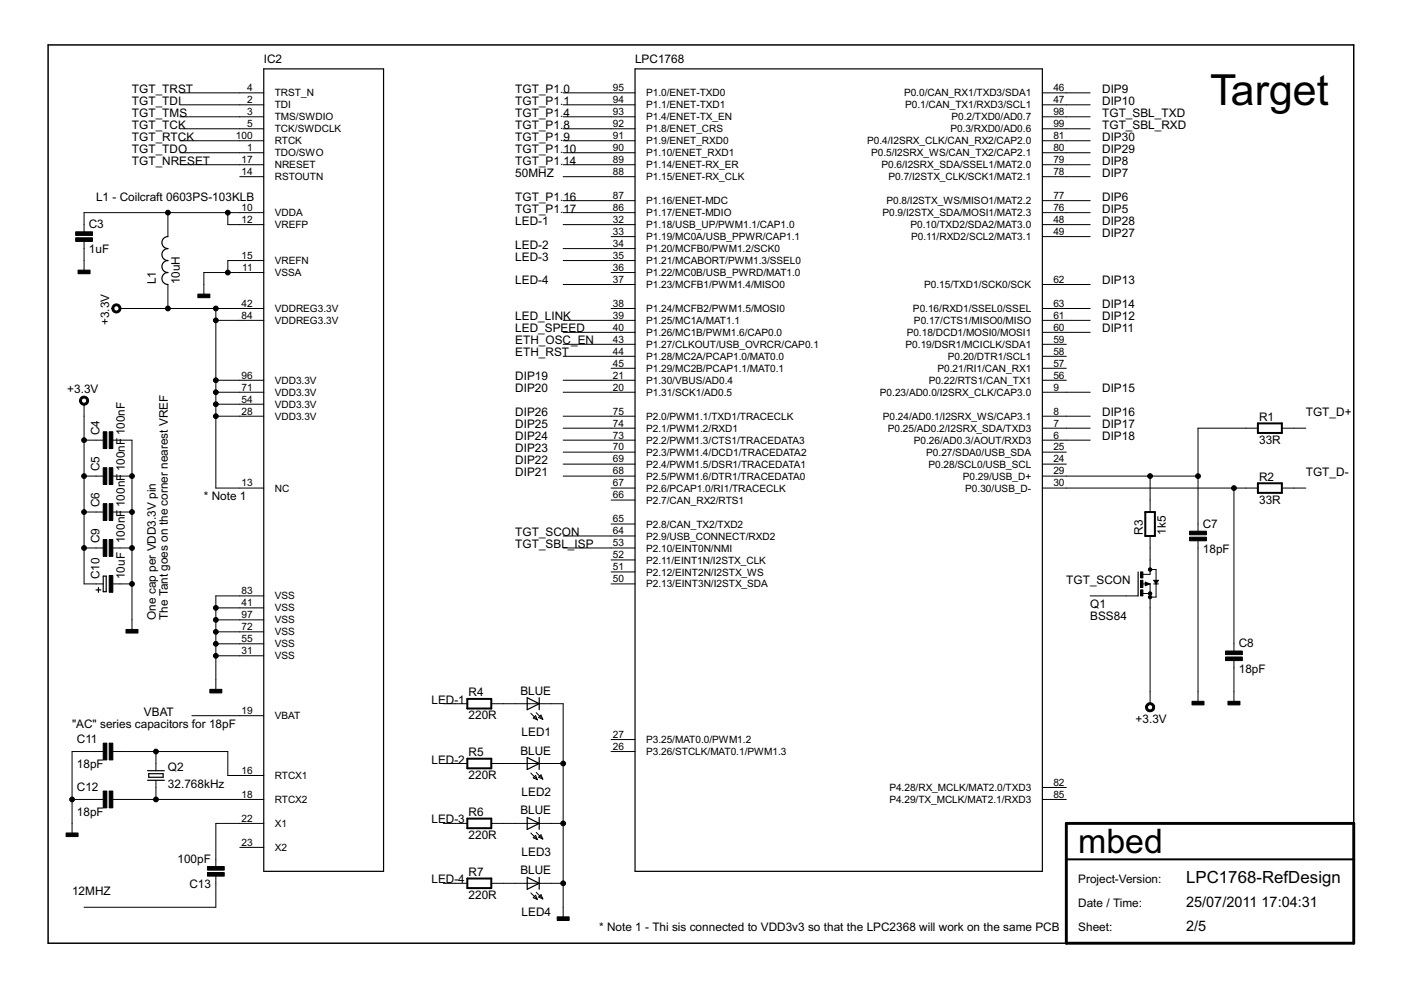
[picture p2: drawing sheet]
<svg xmlns="http://www.w3.org/2000/svg" width="297mm" height="210mm" viewBox="0 0 297 210" stroke-linecap="round" stroke-linejoin="round" font-family="sans-serif">
<path d="M10.2 9.5h276.8zM287 9.5v165.1zM10.2 9.5v190.5zM10.2 200h215.9z" fill="#000" stroke="#000" stroke-width=".32"/>
<path d="M226.1 174.6h60.9zM287 174.6v7.6zM226.1 182.2v17.8zM226.1 174.6v7.6zM287 182.2v17.8zM226.1 200h60.9z" fill="#000" stroke="#000" stroke-width=".61"/>
<g fill="#000" stroke="#000" stroke-width=".42">
<path d="M266.7 89.8h5.1zM266.7 89.8v2zM271.8 89.8v2zM266.7 91.8h5.1zM242.8 108.6v5zM242.8 108.6h2.1zM244.9 108.6v5zM242.8 113.6h2.1zM266.7 102.5h5.1zM266.7 102.5v2zM271.8 102.5v2zM266.7 104.5h5.1z"/>
<path d="M99.1 148.2h5.1zM99.1 148.2v2zM104.2 148.2v2zM99.1 150.2h5.1zM99.1 160.9h5.1zM99.1 160.9v2zM99.1 173.6h5.1zM99.1 173.6v2zM104.2 160.9v2zM99.1 162.9h5.1zM104.2 173.6v2zM99.1 175.6h5.1z"/>
<path d="M99.1 186.3h5.1zM99.1 186.3v2zM104.2 186.3v2zM99.1 188.3h5.1zM226.1 182.2h60.9z"/>
</g>
<g fill="#000" stroke="#000" stroke-width=".21">
<path d="M50.8 19.7h5.1zM38.1 19.7h12.7zM129.6 19.7h5zM119.4 19.7h10.2zM221 19.7h5.1zM226.1 19.7h5zM50.8 22.2h5.1zM50.8 24.8h5.1zM50.8 27.3h5.1zM50.8 29.8h5.1zM50.8 32.4h5.1zM50.8 37.5h5.1z"/>
<path d="M50.8 34.9h5.1zM38.1 22.2h12.7zM38.1 24.8h12.7zM38.1 27.3h12.7zM38.1 29.8h12.7zM38.1 32.4h12.7zM38.1 34.9h12.7zM129.6 22.2h5zM129.6 32.4h5zM129.6 34.9h5zM129.6 37.5h5zM129.6 29.8h5z"/>
<path d="M129.6 27.3h5zM129.6 24.8h5zM119.4 22.2h10.2zM119.4 24.8h10.2zM119.4 27.3h10.2zM119.4 29.8h10.2zM119.4 32.4h10.2zM119.4 34.9h10.2zM119.4 37.5h10.2zM221 22.2h5.1zM221 24.8h5.1zM221 27.3h5.1z"/>
<path d="M221 29.8h5.1zM221 32.4h5.1zM221 34.9h5.1zM221 37.5h5.1zM226.1 34.9h5zM226.1 37.5h5zM226.1 22.2h5zM226.1 29.8h5zM226.1 32.4h5zM226.1 24.8h5zM226.1 27.3h5zM17.8 47.6v1.5z"/>
<path d="M17.8 51.2v1.5zM17.8 55.2v2.6zM17.8 52.7v2.5zM17.8 45.1h17.8zM17.8 45.1v2.5zM35.6 45.1v5.1zM35.6 45.1h12.7zM43.2 57.8v2.5zM48.3 55.2v2.6zM43.2 57.8h5.1zM48.3 45.1h2.5zM48.3 45.1v2.5z"/>
<path d="M50.8 55.2h5.1zM50.8 45.1h5.1zM50.8 47.6h5.1zM50.8 57.8h5.1zM48.3 57.8h2.5zM48.3 55.2h2.5zM48.3 47.6h2.5zM129.6 42.5h5zM129.6 45.1h5zM129.6 47.6h5zM129.6 50.2h5zM129.6 52.7h5z"/>
<path d="M129.6 55.2h5zM129.6 57.8h5zM119.4 42.5h10.2zM119.4 45.1h10.2zM119.4 47.6h10.2zM119.4 52.7h10.2zM119.4 55.2h10.2zM221 42.5h5.1zM221 45.1h5.1zM221 47.6h5.1zM221 50.2h5.1zM226.1 42.5h5z"/>
<path d="M226.1 45.1h5zM226.1 47.6h5zM226.1 50.2h5zM25.4 65.4h2.6zM35.6 60.3v5.1zM35.6 65.4h10.2zM28 65.4h7.6zM43.2 60.3v2.6zM45.8 65.4v2.5zM45.8 67.9v12.7zM50.8 67.9h5.1zM50.8 65.4h5.1z"/>
<path d="M45.8 65.4h5zM45.8 67.9h5zM129.6 60.3h5zM129.6 65.4h5zM129.6 67.9h5zM129.6 70.5h5zM129.6 78.1h5zM129.6 75.5h5zM129.6 73h5zM119.4 60.3h10.2zM119.4 67.9h10.2zM119.4 70.5h10.2z"/>
<path d="M119.4 73h10.2zM119.4 75.5h10.2zM221 60.3h5.1zM221 65.4h5.1zM221 67.9h5.1zM221 70.5h5.1zM221 73h5.1zM221 75.5h5.1zM221 78.1h5.1zM226.1 70.5h5zM226.1 67.9h5zM226.1 65.4h5z"/>
<path d="M226.1 60.3h5zM17.8 85.7v2.5zM17.8 88.2v5.1zM20.4 93.3h1.5zM17.8 93.3h2.6zM23.9 93.3h1.5zM25.4 93.3h2.6zM28 93.3v7.6zM45.8 80.6v2.6zM45.8 83.2v2.5zM45.8 85.7v2.5zM45.8 88.2h5z"/>
<path d="M45.8 88.2v15.3zM50.8 80.6h5.1zM50.8 83.2h5.1zM50.8 85.7h5.1zM50.8 88.2h5.1zM45.8 80.6h5zM45.8 85.7h5zM45.8 83.2h5zM119.4 98.4h10.2zM129.6 83.2h5zM129.6 80.6h5zM129.6 98.4h5z"/>
<path d="M129.6 95.9h5zM129.6 93.3h5zM129.6 90.8h5zM129.6 88.2h5zM119.4 95.9h10.2zM119.4 93.3h10.2zM119.4 90.8h10.2zM119.4 88.2h10.2zM119.4 80.6h10.2zM119.4 83.2h10.2zM221 80.6h5.1zM221 83.2h5.1z"/>
<path d="M221 88.2h5.1zM221 90.8h5.1zM221 93.3h5.1zM221 95.9h5.1zM221 98.4h5.1zM226.1 83.2h5zM226.1 88.2h5zM226.1 90.8h5zM226.1 93.3h5zM254 90.8v10.1zM264.2 90.8h2.5zM254 90.8h10.2z"/>
<path d="M271.8 90.8h2.5zM274.3 90.8h2.6zM17.8 108.6v7.6zM17.8 100.9v7.7zM17.8 93.3v7.6zM17.8 100.9h2.6zM17.8 116.2h2.6zM20.4 100.9h1.5zM20.4 108.6h1.5zM20.4 116.2h1.5zM17.8 108.6h2.6zM23.9 100.9h1.5z"/>
<path d="M23.9 108.6h1.5zM23.9 116.2h1.5zM25.4 108.6h2.6zM28 100.9v7.7zM28 108.6v7.6zM28 116.2v7.6zM25.4 116.2h2.6zM25.4 100.9h2.6zM45.8 103.5h5zM50.8 103.5h5.1zM129.6 118.7h5zM129.6 116.2h5z"/>
<path d="M129.6 113.6h5zM129.6 111.1h5zM129.6 106h5zM129.6 103.5h5zM129.6 100.9h5zM119.4 113.6h10.2zM119.4 100.9h10.2zM119.4 116.2h10.2zM221 100.9h5.1zM221 103.5h5.1zM226.1 103.5h35.5zM243.8 113.6v2.6z"/>
<path d="M243.8 106v2.6zM243.8 118.7v2.6zM243.8 116.2v2.5zM226.1 100.9h17.7zM243.8 100.9v5.1zM254 111.1v1.5zM254 114.7v1.5zM254 116.2v30.5zM243.8 100.9h10.2zM254 100.9v10.2zM261.6 103.5h2.6zM264.2 103.5h2.5z"/>
<path d="M271.8 103.5h2.5zM274.3 103.5h2.6zM17.8 116.2v7.6zM20.4 123.8h1.5zM17.8 123.8h2.6zM23.9 123.8h1.5zM25.4 123.8h2.6zM28 131.4v2.6zM28 123.8v7.6zM45.8 126.3v2.6zM45.8 128.9h5zM45.8 128.9v2.5z"/>
<path d="M45.8 131.4v2.6zM45.8 134v2.5zM45.8 136.5v2.5zM45.8 139v5.1zM50.8 139h5.1zM50.8 136.5h5.1zM50.8 134h5.1zM50.8 131.4h5.1zM50.8 128.9h5.1zM50.8 126.3h5.1zM45.8 126.3h5zM45.8 131.4h5z"/>
<path d="M45.8 134h5zM45.8 136.5h5zM45.8 139h5zM129.6 123.8h5zM129.6 121.3h5zM238.8 126.3h2.5zM231.1 126.3h7.7zM242.3 123.8h1zM242.3 121.8h1.5zM242.3 125.8h1.5zM242.8 123.4v.8zM242.8 123.4l1 .4z"/>
<path d="M243.3 123.8h.2zM243.5 123.8h.3zM243.8 126.3v2.6zM242.8 124.2l1-.4zM243.8 123.8v2zM243.8 125.8v.8zM243.8 120.8h1.3zM243.8 121.3v.5zM243.8 128.9v17.8zM244.6 123h1zM244.6 123.8h1zM245.1 120.8v2.7z"/>
<path d="M245.1 123.5v.3zM245.1 123.8v2.8zM243.8 126.6h1.3zM244.6 123l.5 .8zM245.6 123l-.5 .8zM261.6 136.5v1.5zM261.6 103.5v33zM15.3 159.3v10.2zM20.4 159.3h1.5zM15.3 159.3h5.1zM23.9 159.3h1.5zM25.4 159.3h7.7z"/>
<path d="M40.7 151.7h10.1zM45.8 144.1v2.6zM33.1 159.3h15.2zM50.8 151.7h5.1zM96.5 149.2h2.6zM94 149.2h2.5zM104.2 149.2h2.5zM106.7 149.2h2.5zM109.2 149.2h2.6zM111.8 149.2h2.5zM112.5 151.2l1.4 1.4zM113.1 152.3l.8 .3z"/>
<path d="M113.6 151.7l-.5 .6zM113.7 151.1l1.4 1.4zM113.6 151.7l.3 .9zM114.2 152.1l.9 .4zM114.2 152.1l.5-.5zM114.7 151.6l.4 .9zM114.3 149.2h2.6zM116.9 149.2h2.5zM119.4 149.2v12.7zM129.6 156.8h5zM129.6 159.3h5zM243.8 146.7v2.5z"/>
<path d="M254 146.7v2.5zM261.6 140.1v1.5zM261.6 146.7v2.5zM261.6 141.6v5.1zM15.3 174.6v2.5zM15.3 169.5v5.1zM20.4 169.5h1.5zM15.3 169.5h5.1zM23.9 169.5h1.5zM33.1 161.9v1.5zM33.1 165.4v1.6zM33.1 159.3v2.6z"/>
<path d="M25.4 169.5h7.7zM33.1 167v2.5zM45.8 174.6h5zM48.3 159.3v5.1zM50.8 174.6h5.1zM50.8 179.7h5.1zM50.8 164.4h5.1zM50.8 169.5h5.1zM48.3 164.4h2.5zM33.1 169.5h17.7zM96.5 161.9h2.6zM96.5 174.6h2.6z"/>
<path d="M94 161.9h2.5zM94 174.6h2.5zM104.2 161.9h2.5zM104.2 174.6h2.5zM109.2 161.9h2.6zM109.2 174.6h2.6zM106.7 174.6h2.5zM106.7 161.9h2.5zM111.8 161.9h2.5zM111.8 174.6h2.5zM112.5 163.9l1.4 1.4zM112.5 176.6l1.4 1.4z"/>
<path d="M113.1 164.9l.8 .4zM113.1 177.6l.8 .4zM113.6 164.4l-.5 .5zM113.6 177.1l-.5 .5zM113.7 163.8l1.4 1.4zM113.7 176.5l1.4 1.4zM113.6 164.4l.3 .9zM113.6 177.1l.3 .9zM114.2 164.8l.9 .4zM114.2 177.5l.9 .4zM114.7 164.3l-.5 .5zM114.7 177l-.5 .5z"/>
<path d="M114.7 164.3l.4 .9zM114.7 177l.4 .9zM114.3 161.9h2.6zM114.3 174.6h2.6zM119.4 161.9v12.7zM119.4 174.6v12.7zM116.9 161.9h2.5zM116.9 174.6h2.5zM221 167h5.1zM221 169.5h5.1zM45.8 185.8v1.5zM45.8 182.2v1.5z"/>
<path d="M45.8 187.3v5.1zM17.8 192.4h28zM45.8 174.6v7.6zM96.5 187.3h2.6zM94 187.3h2.5zM104.2 187.3h2.5zM109.2 187.3h2.6zM106.7 187.3h2.5zM111.8 187.3h2.5zM112.5 189.3l1.4 1.4zM113.1 190.3l.8 .4zM113.6 189.8l-.5 .5z"/>
<path d="M113.7 189.2l1.4 1.4zM113.6 189.8l.3 .9zM114.2 190.2l.9 .4zM114.7 189.7l-.5 .5zM114.7 189.7l.4 .9zM114.3 187.3h2.6zM119.4 192.4v2.5zM119.4 187.3v5.1zM116.9 187.3h2.5z"/>
<path d="M23.9 64.8a.97 .97 0 0 1 1.6 .1 .97 .97 0 0 1-.5 1.4 .97 .97 0 0 1-1.3-.9h.4a.56 .56 0 0 1 .8-.5 .56 .56 0 0 1 .1 .9 .56 .56 0 0 1-.8-.2l-.1-.2h-.4z" fill-rule="evenodd"/>
<path d="M17.1 84.3a.97 .97 0 0 1 1.5 .1 .97 .97 0 0 1-.5 1.5 .97 .97 0 0 1-1.3-1h.5a.56 .56 0 0 1 .8-.4 .56 .56 0 0 1 .1 .9 .56 .56 0 0 1-.9-.3v-.2h-.5z" fill-rule="evenodd"/>
<path d="M243.3 149.1a.97 .97 0 0 1 1.4 .5 .97 .97 0 0 1-.6 1.3 .97 .97 0 0 1-1.2-.9h.4a.56 .56 0 0 1 .8-.5 .56 .56 0 0 1 .1 .9 .56 .56 0 0 1-.9-.3v-.1h-.4v-.4z" fill-rule="evenodd"/>
<circle cx="35.6" cy="45.1" r=".51"/>
<circle cx="48.3" cy="45.1" r=".51"/>
<circle cx="48.3" cy="57.8" r=".51"/>
<circle cx="35.6" cy="65.4" r=".51"/>
<circle cx="45.8" cy="67.9" r=".51"/>
<circle cx="45.8" cy="65.4" r=".51"/>
<circle cx="17.8" cy="93.3" r=".51"/>
<circle cx="45.8" cy="80.6" r=".51"/>
<circle cx="45.8" cy="83.2" r=".51"/>
<circle cx="45.8" cy="85.7" r=".51"/>
<circle cx="45.8" cy="88.2" r=".51"/>
<circle cx="17.8" cy="116.2" r=".51"/>
<circle cx="17.8" cy="108.6" r=".51"/>
<circle cx="17.8" cy="100.9" r=".51"/>
<circle cx="28" cy="116.2" r=".51"/>
<circle cx="28" cy="100.9" r=".51"/>
<circle cx="28" cy="108.6" r=".51"/>
<circle cx="243.8" cy="100.9" r=".51"/>
<circle cx="254" cy="100.9" r=".51"/>
<circle cx="261.6" cy="103.5" r=".51"/>
<circle cx="28" cy="123.8" r=".51"/>
<circle cx="45.8" cy="128.9" r=".51"/>
<circle cx="45.8" cy="131.4" r=".51"/>
<circle cx="45.8" cy="136.5" r=".51"/>
<circle cx="45.8" cy="139" r=".51"/>
<circle cx="45.8" cy="134" r=".51"/>
<circle cx="243.8" cy="120.8" r=".36"/>
<circle cx="243.8" cy="125.8" r=".36"/>
<circle cx="243.8" cy="126.6" r=".36"/>
<circle cx="33.1" cy="159.3" r=".51"/>
<circle cx="15.3" cy="169.5" r=".51"/>
<circle cx="33.1" cy="169.5" r=".51"/>
<circle cx="119.4" cy="174.6" r=".51"/>
<circle cx="119.4" cy="161.9" r=".51"/>
<circle cx="119.4" cy="187.3" r=".51"/>
</g>
<g fill="#000" stroke="#000" stroke-width=".21">
<path d="M16 49.1h3.6v.8h-3.6zM16 50.4h3.6v.8h-3.6zM16.6 57.3h2.5v.7h-2.5zM42 62.4h2.5v.7h-2.5zM21.9 91.5h.7v3.6h-.7zM21.9 99.2h.7v3.5h-.7zM23.2 91.5h.7v3.6h-.7zM23.2 99.2h.7v3.5h-.7zM21.9 106.8h.7v3.5h-.7zM21.9 114.4h.7v3.6h-.7zM23.2 106.8h.7v3.5h-.7zM23.2 114.4h.7v3.6h-.7z"/>
<path d="M252.2 112.6h3.6v.8h-3.6zM252.2 113.9h3.6v.8h-3.6zM23.2 122h.7v3.6h-.7zM26.7 133.5h2.6v.7h-2.6zM241.8 121.3h.5v1.2h-.5zM241.8 125.1h.5v1.2h-.5zM241.8 123h.5v1.6h-.5zM259.8 138h3.6v.8h-3.6zM259.8 139.3h3.6v.8h-3.6zM21.9 157.6h.7v3.5h-.7zM23.2 157.6h.7v3.5h-.7zM44.5 146.2h2.5v.7h-2.5z"/>
<path d="M252.7 148.7h2.6v.8h-2.6zM260.3 148.7h2.6v.8h-2.6zM14 176.6h2.6v.8h-2.6zM21.9 167.7h.7v3.6h-.7zM23.2 167.7h.7v3.6h-.7zM44 185h3.5v.8h-3.5zM44 183.7h3.5v.8h-3.5zM118.1 194.4h2.6v.8h-2.6z"/>
</g>
<g fill="#000" stroke="#000" stroke-width=".25">
<path d="M55.9 14.6v170.1zM55.9 14.6h25.4zM81.3 14.6v170.1zM134.6 14.6v170.1zM134.6 14.6h86.4zM221 14.6v170.1zM20.4 125.1h1zM20.9 124.6v1zM21.9 122.2v3.3zM21.9 125.5h.6zM22.5 122.2v3.3zM21.9 122.2h.6z"/>
<path d="M241.3 121.3v5zM243 123.7v.2zM243 123.9l.3-.1zM243 123.7l.5 .1zM244.9 123.2h.5zM244.9 123.2l.2 .3zM245.4 123.2l-.3 .3zM111.8 147.9l2.5 1.3zM111.8 147.9v1.3zM111.8 149.2v1.3zM111.8 150.5l2.5-1.3zM114.3 147.9v1.3z"/>
<path d="M114.3 149.2v1.3zM31.3 163.4h3.5zM31.3 165.4h3.5zM31.5 164.8h3.1zM31.5 164v.8zM34.6 164v.8zM31.5 164h3.1zM111.8 160.6l2.5 1.3zM111.8 160.6v1.3zM111.8 161.9v1.3zM111.8 173.3l2.5 1.3zM111.8 173.3v1.3z"/>
<path d="M111.8 174.6v1.3zM111.8 163.2l2.5-1.3zM114.3 160.6v1.3zM114.3 161.9v1.3zM111.8 175.9l2.5-1.3zM114.3 173.3v1.3zM114.3 174.6v1.3zM55.9 184.7h25.4zM111.8 186l2.5 1.3zM111.8 186v1.3zM111.8 187.3v1.3zM111.8 188.6l2.5-1.3z"/>
<path d="M114.3 186v1.3zM114.3 187.3v1.3zM134.6 184.7h86.4z"/>
</g>
<path d="M35.6 50.2a1.27 1.27 0 0 0-1.3 1.2 1.27 1.27 0 0 0 1.3 1.3 1.27 1.27 0 0 0-1.3 1.3 1.27 1.27 0 0 0 1.3 1.2 1.27 1.27 0 0 0-1.3 1.3 1.27 1.27 0 0 0 1.3 1.3 1.27 1.27 0 0 0-1.3 1.3 1.27 1.27 0 0 0 1.3 1.2" fill="none" stroke="#000" stroke-width=".25"/>
<text font-size="10.2" x="256.5" y="22.2">Target</text>
<text font-size="8" x="228.6" y="180.9">mbed</text>
<text font-size="4" x="251.5" y="187.3">LPC1768-RefDesign</text>
<g font-size="3.4">
<text x="251.5" y="192.4">25/07/2011</text>
<text x="251.5" y="197.4">2/5</text>
<text x="267.5" y="192.4">17:04:31</text>
</g>
<g font-size="2.8">
<text x="55.9" y="13.3">IC2</text>
<text x="134.6" y="13.3">LPC1768</text>
<text x="28" y="22.2">TGT_TDI</text>
<text x="28" y="19.7">TGT_TRST</text>
<text x="109.2" y="19.7">TGT_P1.0</text>
<text x="109.2" y="22.2">TGT_P1.1</text>
<text x="233.7" y="19.7">DIP9</text>
<text x="233.7" y="22.2">DIP10</text>
<text x="28" y="24.8">TGT_TMS</text>
<text x="28" y="27.3">TGT_TCK</text>
<text x="28" y="29.8">TGT_RTCK</text>
<text x="109.2" y="24.8">TGT_P1.4</text>
<text x="109.2" y="27.3">TGT_P1.8</text>
<text x="109.2" y="29.8">TGT_P1.9</text>
<text x="233.7" y="29.8">DIP30</text>
<text x="233.7" y="24.8">TGT_SBL_TXD</text>
<text x="233.7" y="27.3">TGT_SBL_RXD</text>
<text x="28" y="32.4">TGT_TDO</text>
<text x="28" y="34.9">TGT_NRESET</text>
<text x="109.2" y="32.4">TGT_P1.10</text>
<text x="109.2" y="34.9">TGT_P1.14</text>
<text x="233.7" y="34.9">DIP8</text>
<text x="233.7" y="32.4">DIP29</text>
<text x="109.2" y="37.5">50MHZ</text>
<text x="233.7" y="37.5">DIP7</text>
<text x="20.4" y="42.5">L1 - Coilcraft 0603PS-103KLB</text>
<text x="109.2" y="42.5">TGT_P1.16</text>
<text x="109.2" y="45.1">TGT_P1.17</text>
<text x="109.2" y="47.6">LED-1</text>
<text x="233.7" y="42.5">DIP6</text>
<text x="233.7" y="45.1">DIP5</text>
<text x="233.7" y="47.6">DIP28</text>
<text x="18.8" y="53.7">1uF</text>
<text x="18.8" y="48.4">C3</text>
<text x="109.2" y="52.7">LED-2</text>
<text x="233.7" y="50.2">DIP27</text>
<text x="109.2" y="55.2">LED-3</text>
<text x="33.1" y="60.3" transform="rotate(-90 33.1 60.3)">L1</text>
<text x="38.1" y="60.3" transform="rotate(-90 38.1 60.3)">10uH</text>
<text x="109.2" y="60.3">LED-4</text>
<text x="233.7" y="65.4">DIP14</text>
<text x="233.7" y="60.3">DIP13</text>
<text x="23.2" y="68.9" transform="rotate(-90 23.2 68.9)">+3.3V</text>
<text x="109.2" y="67.9">LED_LINK</text>
<text x="109.2" y="70.5">LED_SPEED</text>
<text x="233.7" y="70.5">DIP11</text>
<text x="233.7" y="67.9">DIP12</text>
<text x="109.2" y="73">ETH_OSC_EN</text>
<text x="109.2" y="75.6">ETH_RST</text>
<text x="14.3" y="83.4">+3.3V</text>
<text x="109.2" y="80.6">DIP19</text>
<text x="109.2" y="83.2">DIP20</text>
<text x="233.7" y="83.2">DIP15</text>
<text x="109.2" y="88.2">DIP26</text>
<text x="233.7" y="88.2">DIP16</text>
<text x="267" y="89.3">R1</text>
<text x="276.9" y="88.2">TGT_D+</text>
<text x="21.1" y="92.3" transform="rotate(-90 21.1 92.3)">C4</text>
<text x="26.5" y="92.3" transform="rotate(-90 26.5 92.3)">100nF</text>
<text x="109.2" y="95.9">DIP23</text>
<text x="109.2" y="93.3">DIP24</text>
<text x="109.2" y="90.8">DIP25</text>
<text x="233.7" y="90.8">DIP17</text>
<text x="233.7" y="93.3">DIP18</text>
<text x="267" y="94.1">33R</text>
<text x="21.1" y="99.9" transform="rotate(-90 21.1 99.9)">C5</text>
<text x="26.5" y="99.9" transform="rotate(-90 26.5 99.9)">100nF</text>
<text x="109.2" y="100.9">DIP21</text>
<text x="109.2" y="98.4">DIP22</text>
<text x="267" y="102">R2</text>
<text x="276.9" y="100.9">TGT_D-</text>
<text x="21.1" y="107.5" transform="rotate(-90 21.1 107.5)">C6</text>
<text x="26.5" y="107.5" transform="rotate(-90 26.5 107.5)">100nF</text>
<text x="43.2" y="106">* Note 1</text>
<text x="267" y="106.8">33R</text>
<text x="109.2" y="113.6">TGT_SCON</text>
<text x="242.3" y="113.4" transform="rotate(-90 242.3 113.4)">R3</text>
<text x="247.1" y="113.4" transform="rotate(-90 247.1 113.4)">1k5</text>
<text x="255" y="111.9">C7</text>
<text x="21.1" y="115.2" transform="rotate(-90 21.1 115.2)">C9</text>
<text x="26.5" y="115.2" transform="rotate(-90 26.5 115.2)">100nF</text>
<text x="109.2" y="116.2">TGT_SBL_ISP</text>
<text x="255" y="117.2">18pF</text>
<text x="21.1" y="122.8" transform="rotate(-90 21.1 122.8)">C10</text>
<text x="26.5" y="122.8" transform="rotate(-90 26.5 122.8)">10uF</text>
<text x="226.1" y="123.8">TGT_SCON</text>
<text x="33.1" y="131.4" transform="rotate(-90 33.1 131.4)">One cap per VDD3.3V pin</text>
<text x="35.6" y="131.4" transform="rotate(-90 35.6 131.4)">The Tant goes on the corner nearest VREF</text>
<text x="231.1" y="131.4">BSS84</text>
<text x="231.1" y="128.9">Q1</text>
<text x="262.6" y="137.3">C8</text>
<text x="262.6" y="142.6">18pF</text>
<text x="91.5" y="149.2">LED-1</text>
<text x="99.3" y="147.7">R4</text>
<text x="110.3" y="147.3">BLUE</text>
<text x="15.3" y="154.3">&quot;AC&quot; series capacitors for 18pF</text>
<text x="30.5" y="151.7">VBAT</text>
<text x="99.3" y="152.5">220R</text>
<text x="240.8" y="153.3">+3.3V</text>
<text x="16.3" y="157.6">C11</text>
<text x="91.5" y="161.9">LED-2</text>
<text x="99.3" y="160.4">R5</text>
<text x="110.3" y="160">BLUE</text>
<text x="110.6" y="156.1">LED1</text>
<text x="16.3" y="162.9">18pF</text>
<text x="16.3" y="167.7">C12</text>
<text x="35.6" y="167">32.768kHz</text>
<text x="35.6" y="163.4">Q2</text>
<text x="99.3" y="165.2">220R</text>
<text x="16.3" y="173.1">18pF</text>
<text x="99.3" y="173.1">R6</text>
<text x="110.3" y="172.7">BLUE</text>
<text x="110.6" y="168.7">LED2</text>
<text x="91.5" y="174.6">LED-3</text>
<text x="99.3" y="177.9">220R</text>
<text x="37.6" y="183">100pF</text>
<text x="99.3" y="185.8">R7</text>
<text x="110.3" y="185.4">BLUE</text>
<text x="110.6" y="181.4">LED3</text>
<text x="15.3" y="189.8">12MHZ</text>
<text x="40.1" y="188.3">C13</text>
<text x="91.5" y="187.3">LED-4</text>
<text x="99.3" y="190.6">220R</text>
<text x="228.6" y="187.3">Project-Version:</text>
<text x="110.6" y="194.1">LED4</text>
<text x="127" y="197.4">* Note 1 - Thi sis connected to VDD3v3 so that the LPC2368 will work on the same PCB</text>
<text x="228.6" y="192.4">Date / Time:</text>
<text x="228.6" y="197.4">Sheet:</text>
</g>
<g font-size="2.4">
<text x="52.4" y="19.3">4</text>
<text x="52.4" y="21.9">2</text>
<text x="58.3" y="20.4">TRST_N</text>
<text x="58.3" y="23">TDI</text>
<text x="129.9" y="19.3">95</text>
<text x="129.9" y="21.9">94</text>
<text x="137" y="20.4">P1.0/ENET-TXD0</text>
<text x="137" y="23">P1.1/ENET-TXD1</text>
<text x="191.7" y="20.4">P0.0/CAN_RX1/TXD3/SDA1</text>
<text x="191.9" y="23">P0.1/CAN_TX1/RXD3/SCL1</text>
<text x="223.3" y="19.3">46</text>
<text x="223.3" y="21.9">47</text>
<text x="50" y="29.5">100</text>
<text x="52.4" y="24.4">3</text>
<text x="52.4" y="26.9">5</text>
<text x="58.3" y="25.5">TMS/SWDIO</text>
<text x="58.3" y="28.1">TCK/SWDCLK</text>
<text x="129.9" y="29.5">91</text>
<text x="129.9" y="26.9">92</text>
<text x="129.9" y="24.4">93</text>
<text x="137" y="28.1">P1.8/ENET_CRS</text>
<text x="137" y="25.5">P1.4/ENET-TX_EN</text>
<text x="201.5" y="28.1">P0.3/RXD0/AD0.6</text>
<text x="201.7" y="25.5">P0.2/TXD0/AD0.7</text>
<text x="223.3" y="24.4">98</text>
<text x="223.3" y="26.9">99</text>
<text x="223.3" y="29.5">81</text>
<text x="51.2" y="34.6">17</text>
<text x="52.4" y="32">1</text>
<text x="58.3" y="30.6">RTCK</text>
<text x="58.3" y="33.1">TDO/SWO</text>
<text x="58.3" y="35.7">NRESET</text>
<text x="129.9" y="32">90</text>
<text x="129.9" y="34.6">89</text>
<text x="137" y="33.1">P1.10/ENET_RXD1</text>
<text x="137" y="35.7">P1.14/ENET-RX_ER</text>
<text x="137" y="30.6">P1.9/ENET_RXD0</text>
<text x="183.9" y="30.6">P0.4/I2SRX_CLK/CAN_RX2/CAP2.0</text>
<text x="184.7" y="33.1">P0.5/I2SRX_WS/CAN_TX2/CAP2.1</text>
<text x="186.9" y="35.7">P0.6/I2SRX_SDA/SSEL1/MAT2.0</text>
<text x="223.3" y="32">80</text>
<text x="223.3" y="34.6">79</text>
<text x="51.2" y="37.1">14</text>
<text x="58.3" y="38.2">RSTOUTN</text>
<text x="129.9" y="37.1">88</text>
<text x="137" y="38.2">P1.15/ENET-RX_CLK</text>
<text x="188.4" y="38.2">P0.7/I2STX_CLK/SCK1/MAT2.1</text>
<text x="223.3" y="37.1">78</text>
<text x="51.2" y="44.7">10</text>
<text x="51.2" y="47.3">12</text>
<text x="58.3" y="45.8">VDDA</text>
<text x="129.9" y="42.2">87</text>
<text x="129.9" y="44.7">86</text>
<text x="129.9" y="47.3">32</text>
<text x="137" y="43.3">P1.16/ENET-MDC</text>
<text x="137" y="45.8">P1.17/ENET-MDIO</text>
<text x="187.1" y="45.8">P0.9/I2STX_SDA/MOSI1/MAT2.3</text>
<text x="187.9" y="43.3">P0.8/I2STX_WS/MISO1/MAT2.2</text>
<text x="223.3" y="42.2">77</text>
<text x="223.3" y="44.7">76</text>
<text x="223.3" y="47.3">48</text>
<text x="58.3" y="48.4">VREFP</text>
<text x="129.9" y="49.8">33</text>
<text x="129.9" y="52.3">34</text>
<text x="137" y="48.4">P1.18/USB_UP/PWM1.1/CAP1.0</text>
<text x="137" y="50.9">P1.19/MC0A/USB_PPWR/CAP1.1</text>
<text x="137" y="53.5">P1.20/MCFB0/PWM1.2/SCK0</text>
<text x="193" y="48.4">P0.10/TXD2/SDA2/MAT3.0</text>
<text x="193.2" y="50.9">P0.11/RXD2/SCL2/MAT3.1</text>
<text x="223.3" y="49.8">49</text>
<text x="51.2" y="54.9">15</text>
<text x="51.4" y="57.4">11</text>
<text x="58.3" y="56">VREFN</text>
<text x="58.3" y="58.5">VSSA</text>
<text x="129.9" y="54.9">35</text>
<text x="129.9" y="57.4">36</text>
<text x="129.9" y="60">37</text>
<text x="137" y="56">P1.21/MCABORT/PWM1.3/SSEL0</text>
<text x="137" y="58.5">P1.22/MC0B/USB_PWRD/MAT1.0</text>
<text x="223.3" y="60">62</text>
<text x="51.2" y="65">42</text>
<text x="129.9" y="65">38</text>
<text x="137" y="61.1">P1.23/MCFB1/PWM1.4/MISO0</text>
<text x="195.9" y="61.1">P0.15/TXD1/SCK0/SCK</text>
<text x="223.3" y="65">63</text>
<text x="51.2" y="67.6">84</text>
<text x="58.3" y="68.7">VDDREG3.3V</text>
<text x="58.3" y="66.2">VDDREG3.3V</text>
<text x="129.9" y="67.6">39</text>
<text x="129.9" y="70.1">40</text>
<text x="137" y="66.2">P1.24/MCFB2/PWM1.5/MOSI0</text>
<text x="137" y="68.7">P1.25/MC1A/MAT1.1</text>
<text x="137" y="71.2">P1.26/MC1B/PWM1.6/CAP0.0</text>
<text x="192.2" y="71.2">P0.18/DCD1/MOSI0/MOSI1</text>
<text x="193.6" y="66.2">P0.16/RXD1/SSEL0/SSEL</text>
<text x="193.8" y="68.7">P0.17/CTS1/MISO0/MISO</text>
<text x="223.3" y="67.6">61</text>
<text x="223.3" y="70.1">60</text>
<text x="129.9" y="77.7">45</text>
<text x="129.9" y="75.2">44</text>
<text x="129.9" y="72.7">43</text>
<text x="137" y="76.3">P1.28/MC2A/PCAP1.0/MAT0.0</text>
<text x="137" y="73.8">P1.27/CLKOUT/USB_OVRCR/CAP0.1</text>
<text x="192" y="73.8">P0.19/DSR1/MCICLK/SDA1</text>
<text x="201" y="76.3">P0.20/DTR1/SCL1</text>
<text x="223.3" y="72.7">59</text>
<text x="223.3" y="75.2">58</text>
<text x="223.3" y="77.7">57</text>
<text x="51.2" y="80.3">96</text>
<text x="51.2" y="82.8">71</text>
<text x="58.3" y="81.4">VDD3.3V</text>
<text x="58.3" y="83.9">VDD3.3V</text>
<text x="129.9" y="82.8">20</text>
<text x="129.9" y="80.3">21</text>
<text x="137" y="83.9">P1.31/SCK1/AD0.5</text>
<text x="137" y="81.4">P1.30/VBUS/AD0.4</text>
<text x="137" y="78.9">P1.29/MC2B/PCAP1.1/MAT0.1</text>
<text x="186.6" y="83.9">P0.23/AD0.0/I2SRX_CLK/CAP3.0</text>
<text x="196.9" y="81.4">P0.22/RTS1/CAN_TX1</text>
<text x="198.8" y="78.9">P0.21/RI1/CAN_RX1</text>
<text x="223.3" y="80.3">56</text>
<text x="223.3" y="82.8">9</text>
<text x="51.2" y="85.4">54</text>
<text x="51.2" y="87.9">28</text>
<text x="58.3" y="86.5">VDD3.3V</text>
<text x="58.3" y="89">VDD3.3V</text>
<text x="129.9" y="87.9">75</text>
<text x="137" y="89">P2.0/PWM1.1/TXD1/TRACECLK</text>
<text x="187.2" y="89">P0.24/AD0.1/I2SRX_WS/CAP3.1</text>
<text x="223.3" y="87.9">8</text>
<text x="129.9" y="95.5">70</text>
<text x="129.9" y="93">73</text>
<text x="129.9" y="90.4">74</text>
<text x="137" y="94.1">P2.2/PWM1.3/CTS1/TRACEDATA3</text>
<text x="137" y="91.6">P2.1/PWM1.2/RXD1</text>
<text x="188.2" y="91.6">P0.25/AD0.2/I2SRX_SDA/TXD3</text>
<text x="193.8" y="94.1">P0.26/AD0.3/AOUT/RXD3</text>
<text x="223.3" y="90.4">7</text>
<text x="223.3" y="93">6</text>
<text x="223.3" y="95.5">25</text>
<text x="129.9" y="100.6">68</text>
<text x="129.9" y="98.1">69</text>
<text x="137" y="101.7">P2.5/PWM1.6/DTR1/TRACEDATA0</text>
<text x="137" y="99.2">P2.4/PWM1.5/DSR1/TRACEDATA1</text>
<text x="137" y="96.6">P2.3/PWM1.4/DCD1/TRACEDATA2</text>
<text x="196.4" y="96.6">P0.27/SDA0/USB_SDA</text>
<text x="196.9" y="99.2">P0.28/SCL0/USB_SCL</text>
<text x="204.1" y="101.7">P0.29/USB_D+</text>
<text x="223.3" y="98.1">24</text>
<text x="223.3" y="100.6">29</text>
<text x="51.2" y="103.1">13</text>
<text x="58.3" y="104.2">NC</text>
<text x="129.9" y="105.7">66</text>
<text x="129.9" y="103.1">67</text>
<text x="137" y="106.8">P2.7/CAN_RX2/RTS1</text>
<text x="137" y="104.2">P2.6/PCAP1.0/RI1/TRACECLK</text>
<text x="204.7" y="104.2">P0.30/USB_D-</text>
<text x="223.3" y="103.1">30</text>
<text x="129.9" y="113.3">64</text>
<text x="129.9" y="110.7">65</text>
<text x="137" y="111.9">P2.8/CAN_TX2/TXD2</text>
<text x="129.9" y="118.4">52</text>
<text x="129.9" y="115.8">53</text>
<text x="137" y="119.5">P2.11/EINT1N/I2STX_CLK</text>
<text x="137" y="116.9">P2.10/EINT0N/NMI</text>
<text x="137" y="114.4">P2.9/USB_CONNECT/RXD2</text>
<text x="51.2" y="126">83</text>
<text x="129.9" y="123.4">50</text>
<text x="129.9" y="120.9">51</text>
<text x="137" y="124.6">P2.13/EINT3N/I2STX_SDA</text>
<text x="137" y="122">P2.12/EINT2N/I2STX_WS</text>
<text x="51.2" y="131.1">97</text>
<text x="51.2" y="128.5">41</text>
<text x="58.3" y="129.6">VSS</text>
<text x="58.3" y="127.1">VSS</text>
<text x="51.2" y="136.1">55</text>
<text x="51.2" y="133.6">72</text>
<text x="58.3" y="137.3">VSS</text>
<text x="58.3" y="134.7">VSS</text>
<text x="58.3" y="132.2">VSS</text>
<text x="51.2" y="138.7">31</text>
<text x="58.3" y="139.8">VSS</text>
<text x="51.2" y="151.4">19</text>
<text x="58.3" y="152.5">VBAT</text>
<text x="129.9" y="156.5">27</text>
<text x="129.9" y="159">26</text>
<text x="137" y="157.6">P3.25/MAT0.0/PWM1.2</text>
<text x="137" y="160.1">P3.26/STCLK/MAT0.1/PWM1.3</text>
<text x="51.2" y="164.1">16</text>
<text x="58.3" y="165.2">RTCX1</text>
<text x="188.6" y="167.7">P4.28/RX_MCLK/MAT2.0/TXD3</text>
<text x="223.3" y="166.6">82</text>
<text x="51.2" y="169.2">18</text>
<text x="58.3" y="170.3">RTCX2</text>
<text x="188.6" y="170.3">P4.29/TX_MCLK/MAT2.1/RXD3</text>
<text x="223.3" y="169.2">85</text>
<text x="51.2" y="174.2">22</text>
<text x="51.2" y="179.3">23</text>
<text x="58.3" y="175.4">X1</text>
<text x="58.3" y="180.4">X2</text>
</g>
</svg>
